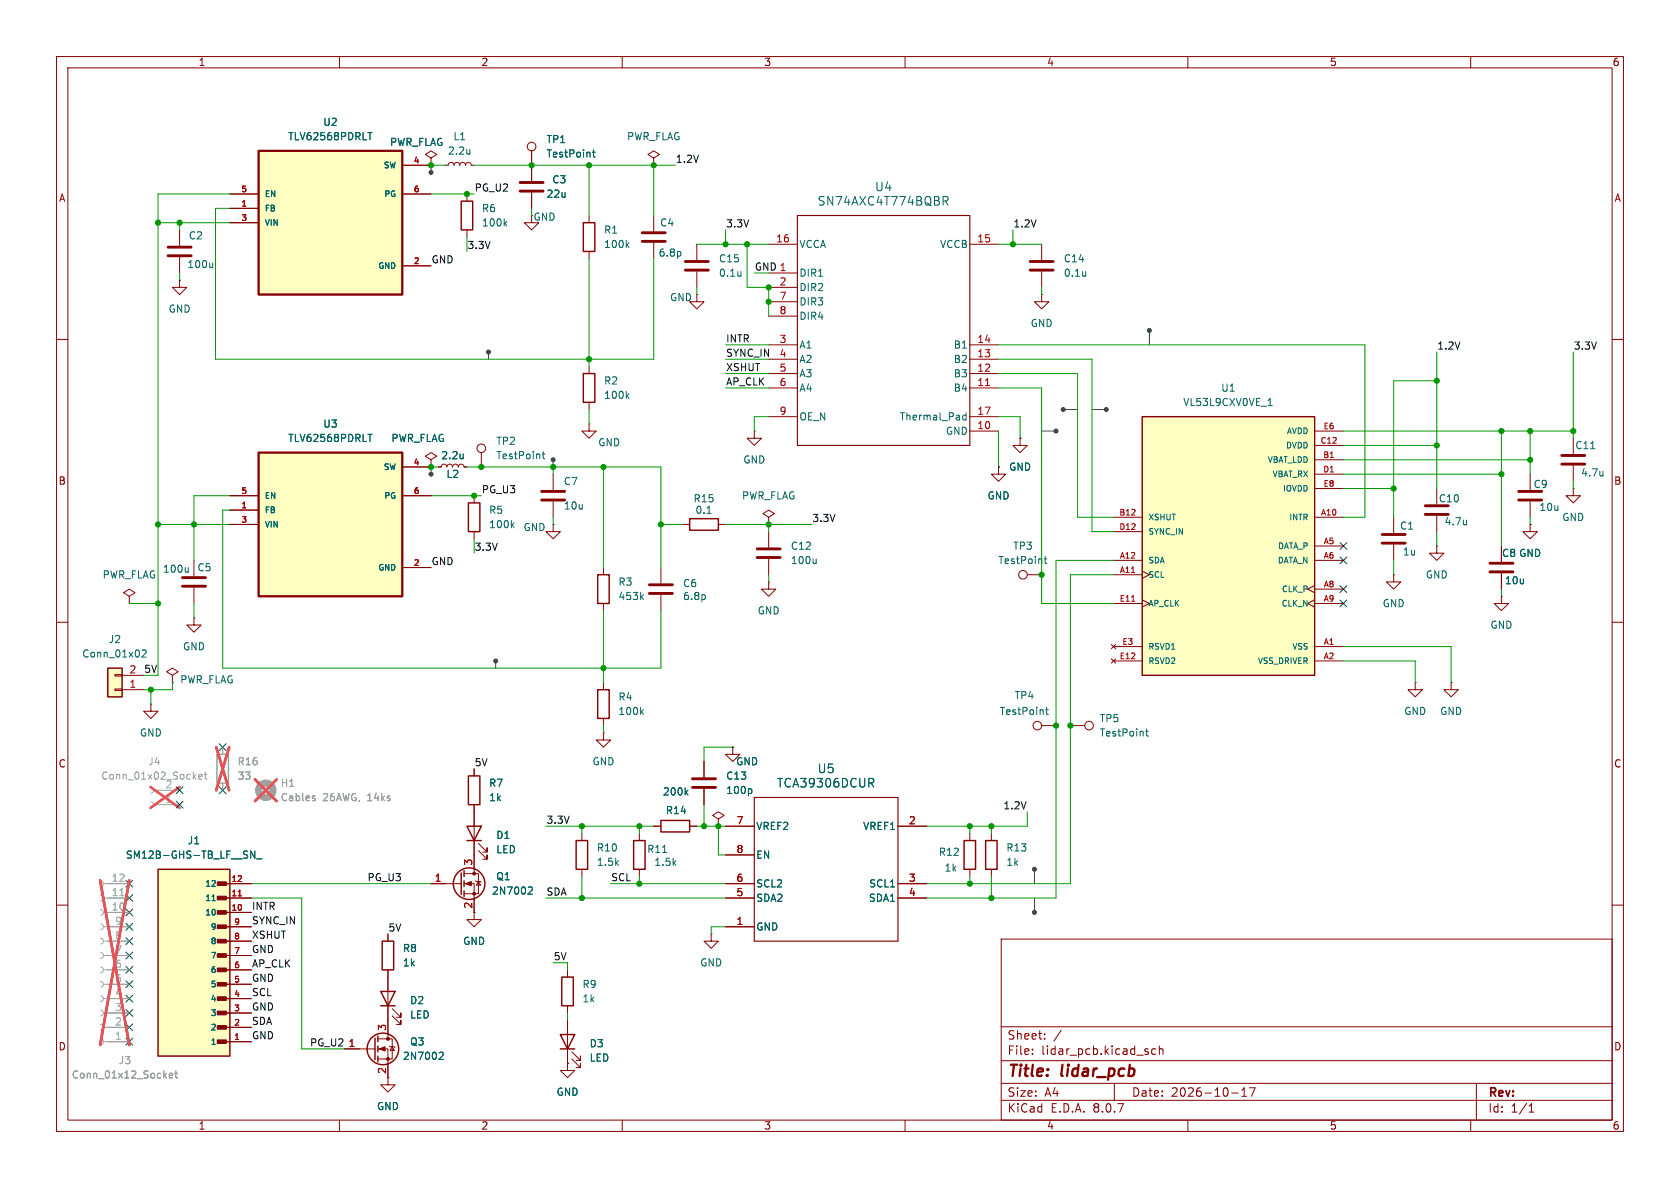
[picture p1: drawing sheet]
<svg xmlns="http://www.w3.org/2000/svg" width="297mm" height="210mm" viewBox="0 0 297 210" stroke-linecap="round" stroke-linejoin="round" font-family="sans-serif">
<g fill="none" stroke="#840000" stroke-width=".18">
<path d="M10 10h277v190h-277zM12 12h273v186h-273zM60 10v2M110 10v2M160 10v2M210 10v2M260 10v2M10 60h2M278.1 77.5v2.8M285 60h2M176.5 82.6v1.2h1.3l-1.3 1.3-1.2-1.3h1.2M176.5 82.6h.1"/>
<path d="M270.5 83.8v2.8M270.5 88.6v2.8M278.1 86.4v1.2h1.3l-1.3 1.3-1.2-1.3h1.2M278.1 86.4h.1M278.1 82.3v2.8M10 110h2M285 110h2M127 144.8l-1-.7 1-.6 1 .6-1 .7v1.3M127 146.1h.1M10 160h2M177 166h108v32h-108zM285 160h2"/>
<path d="M60 198v2M110 198v2M160 198v2M177 194.5h108M177 191.5h108M177 187.5h108M177 181.5h108M182.5 186.3v.1M182.5 185.5v.1M184.7 183.6v.1M184.7 182.8v.1M187.6 182.1l-1.3 2"/>
<path d="M197 191.5v3M203 186v.3M204.3 185.5l-.4-.1-.3 .3v.4l.1 .2h.6M205 185.5l.2-.1 .3 .1 .1 .9M205 184.9v1.5M210 198v2M217.7 193.2h1.2M219.5 193.8h.9M219.5 192.7l.5-.4v1.5M220.9 192.3h1l-.7 1.5M260 198v2M261 191.5v6.5"/>
<path d="M270.3 196.6h.9M270.3 195.5l.4-.4v1.5"/>
</g>
<path d="M268.5 88.4h4M268.5 86.9h4M276.1 82h4.1M276.1 80.5h4.1" fill="none" stroke="#840000" stroke-width=".51"/>
<path d="M281.2 79.3h.7M283.4 83.3v.8M283.4 84l-.1 .1" fill="none" stroke="#006464" stroke-width=".18"/>
<path d="M201.9 73.7h30.5v45.7h-30.5z" fill="#ffffc2"/>
<path d="M201.9 73.7h30.5v45.7h-30.5z" fill="none" stroke="#840000" stroke-width=".25"/>
<g fill="none" stroke="#840000" stroke-width=".18">
<path d="M94 26.7v2.5M232.4 78.7h5.1M232.4 76.2h5.1M97.8 92.7v1.3h1.3l-1.3 1.3-1.3-1.3h1.3M97.8 92.7h.1M196.8 91.4h5.1M196.8 99.1h5.1M196.8 94h5.1M232.4 91.4h5.1M232.4 99.1h5.1M232.4 96.5h5.1M232.4 81.3h5.1"/>
<path d="M232.4 83.8h5.1M232.4 86.4h5.1M22.9 105.4l1-.6-1-.7-1.1 .7 1.1 .6v1.3M22.9 106.7h.1M30.5 119.4l1-.7-1-.6-1 .6 1 .7v1.3M196.5 116.5l.7 .7M196.5 113.9l.7 .8M196.8 114.3h5.1M196.8 101.6h5.1M196.8 116.8h5.1M196.8 106.7h5.1M197.2 116.5l-.7 .7"/>
<path d="M197.2 113.9l-.7 .8M201.9 101l1.3 .6-1.3 .6M201.9 106l1.3 .7-1.3 .6M232.4 103.5l-1.3 .6 1.3 .7M232.4 106l-1.3 .7 1.3 .6M232.4 114.3h5.1M232.4 116.8h5.1M232.4 104.1h5.1M232.4 106.7h5.1M30.5 120.7h.1M250.2 120.7v1.2h1.3l-1.3 1.3-1.3-1.3h1.3M250.2 120.7h.1"/>
<path d="M256.5 120.7v1.2h1.3l-1.3 1.3-1.2-1.3h1.2M256.5 120.7h.1M125.7 165.1v1.3h1.3l-1.3 1.2-1.2-1.2h1.2M125.7 165.1h.1"/>
<circle cx="94" cy="25.9" r=".76"/>
</g>
<path d="M200 101.2h.6M200 106.3h.6" fill="none" stroke="#a90000" stroke-width=".18"/>
<path d="M104.7 26.9h.5M104.9 26.5v1.1l.3 .2M224.2 71.7h.7M224.3 70.7l.2-.3v1.3" fill="none" stroke="#006464" stroke-width=".18"/>
<path d="M19 118.1h2.6v5.1h-2.6z" fill="#ffffc2"/>
<g fill="none" stroke="#840000" stroke-width=".18">
<path d="M82.5 34.3v1.3M94 38.1v1.3h1.2l-1.2 1.2-1.3-1.2h1.3M94 29.2v2.8M94 34v2.8M104.1 38.1v1.3M115.6 27.9l1-.6-1-.6-1 .6 1 .6v1.3M115.6 29.2h.1M115.6 38.1v2.8M82.5 40.6v1.3M104.1 44.5v1.2M115.6 42.9v2.8M123.2 52.1v1.2h1.3l-1.3 1.3-1.3-1.3h1.3"/>
<path d="M123.2 52.1h.1M123.2 43.2v2.8M123.2 48v2.8M184.1 52.1v1.2h1.3l-1.3 1.3-1.2-1.3h1.2M184.1 52.1h.1M184.1 43.2v2.8M184.1 48v2.8M180.3 77.5v1.2h1.3l-1.3 1.3-1.2-1.3h1.2M180.3 77.5h.1M97.8 83.8v2.8M97.8 88.6v2.8M135.9 91.4l1-.6-1-.6-1 .6 1 .6v1.3"/>
<path d="M135.9 92.7h.1M135.9 94v2.8M135.9 98.8v2.8M246.4 91.4v2.8M246.4 96.3v2.8M254 96.5v1.3h1.3l-1.3 1.3-1.3-1.3h1.3M254 96.5h.1M254 86.4v2.8M254 91.2v2.8M265.4 96.5v2.8M270.5 92.7v1.3h1.3l-1.3 1.3-1.3-1.3h1.3M270.5 92.7h.1"/>
<path d="M20.3 119.3h1.3v.2h-1.3zM21.6 119.4h3.8M34.3 109.2v1.3h1.3l-1.3 1.3-1.3-1.3h1.3M34.3 109.2h.1M135.9 102.9v1.2h1.3l-1.3 1.3-1.3-1.3h1.3M135.9 102.9h.1M246.4 101.6v1.3h1.2l-1.2 1.2-1.3-1.2h1.3M246.4 101.6h.1M265.4 105.4v1.3h1.3l-1.3 1.3-1.2-1.3h1.2M265.4 105.4h.1M265.4 101.3v2.8M20.3 121.8h1.3v.2h-1.3z"/>
<path d="M21.6 121.9h3.8M189.2 128.3h2.6"/>
<circle cx="192.5" cy="128.3" r=".76"/>
</g>
<path d="M81.5 35.6h2.1v5h-2.1zM103.1 39.4h2.1v5.1h-2.1zM19 118.1h2.6v5.1h-2.6z" fill="none" stroke="#840000" stroke-width=".25"/>
<g fill="none" stroke="#006464" stroke-width=".18">
<path d="M89.3 39.5l.3 .4M89.6 39.1l-.5 .5M110.8 43.3l.4 .5M111.2 42.9l-.5 .5M120.3 44.6v.6M131 48v.8M131 48.7l-.1 .1M191.9 48v.8M191.9 48.7v.1M144.3 98.8v.8M144.3 99.5l-.2 .1M259.3 91.9v.9"/>
<path d="M259.3 92.7h-.1M25.1 115l.5-.1 .3 .3-.8 .9h.8M202.5 129.3h.5M202.7 128.8v1.1l.3 .2"/>
</g>
<g fill="none" stroke="#840000" stroke-width=".51">
<path d="M91.9 33.8h4.1M91.9 32.3h4.1M113.5 42.7h4.1M113.5 41.1h4.1M121.2 47.8h4M121.2 46.2h4M182.1 47.8h4.1M182.1 46.2h4.1M95.8 88.4h4M95.8 86.9h4M133.9 98.6h4M133.9 97h4"/>
<path d="M244.3 96h4.1M244.3 94.5h4.1M252 90.9h4M252 89.4h4M263.4 99.6h4.1M263.4 101.1h4.1"/>
</g>
<g fill="none" stroke="#a1a1a1" stroke-width=".18">
<path d="M17.8 155.7l.3 .2 .2 .3-.2 .4-.3 .1M17.8 158.2l.3 .2 .2 .4-.2 .3-.3 .2M18.3 156.2h4.6M18.3 158.8h4.6M17.8 160.8l.3 .1 .2 .4-.2 .3-.3 .2M17.8 163.3l.3 .2 .2 .3-.2 .4-.3 .1M17.8 165.9l.3 .1 .2 .4-.2 .3-.3 .2M17.8 168.4l.3 .2 .2 .3-.2 .4-.3 .1M17.8 170.9l.3 .2 .2 .4-.2 .3-.3 .2M17.8 173.5l.3 .1 .2 .4-.2 .3-.3 .2M17.8 176l.3 .2 .2 .3-.2 .4-.3 .1M17.8 178.6l.3 .1 .2 .4-.2 .3-.3 .2"/>
<path d="M18.3 161.3h4.6M18.3 163.8h4.6M18.3 166.4h4.6M18.3 168.9h4.6M18.3 171.5h4.6M18.3 174h4.6M18.3 176.5h4.6M18.3 179.1h4.6M17.8 181.1l.3 .2 .2 .3-.2 .4-.3 .1M17.8 183.6l.3 .2 .2 .4-.2 .3-.3 .2M18.3 181.6h4.6M18.3 184.2h4.6"/>
</g>
<path d="M21.2 158.3h.7" fill="none" stroke="#aaa" stroke-width=".18"/>
<path d="M29.9 190.1l.6-.1v-.2l-.4-.1-.2 .2 .1 .6h.5M30.9 189.7h.5M31.1 189.3v1.1l.3 .2" fill="none" stroke="#989898" stroke-width=".18"/>
<path d="M17.7 155.6l5.2 29.1M22.9 155.6l-5.2 29.1" fill="none" stroke="#e65255" stroke-width=".46"/>
<path d="M27.9 153.7h12.7v33h-12.7z" fill="#ffffc2"/>
<g fill="none" stroke="#840000" stroke-width=".25">
<path d="M82.8 137.2h2v5h-2zM27.9 153.7h12.7v33h-12.7zM81.5 154.3v3.8M82 153.9v1M82 155.7v1M82 157.5v1M170.4 148.6h2.1v5.1h-2.1zM174.2 148.6h2.1v5.1h-2.1zM67.3 175.3h2.5l-1.2 2.5zM67.3 177.8h2.5M67.6 166.4h2v5.1h-2zM99.3 172.7h2v5.1h-2z"/>
<path d="M66.3 183.5v3.8M66.8 183.1v1.1M66.8 184.9v1M66.8 186.7v1M99.1 182.9h2.5l-1.3 2.5zM99.1 185.4h2.5"/>
<circle cx="82.9" cy="156.2" r="2.79"/>
<circle cx="67.7" cy="185.4" r="2.79"/>
</g>
<g fill="#840000" stroke="#840000" stroke-width=".18">
<path d="M38.4 155.9h1.6v.6h-1.6z"/>
<path d="M38.4 158.4h1.6v.7h-1.6z"/>
<path d="M38.4 161h1.6v.6h-1.6z"/>
<path d="M38.4 163.5h1.6v.6h-1.6z"/>
<path d="M38.4 166.1h1.6v.6h-1.6z"/>
<path d="M38.4 168.6h1.6v.6h-1.6z"/>
<path d="M38.4 171.1h1.6v.7h-1.6z"/>
<path d="M38.4 173.7h1.6v.6h-1.6z"/>
<path d="M38.4 176.2h1.6v.6h-1.6z"/>
<path d="M38.4 178.8h1.6v.6h-1.6z"/>
<path d="M38.4 181.3h1.6v.6h-1.6z"/>
<path d="M38.4 183.8h1.6v.7h-1.6z"/>
<path d="M67.1 185.4l1-.4v.8z"/>
<path d="M82.3 156.2l1-.4v.8z"/>
<circle cx="68.6" cy="187.2" r=".25"/>
<circle cx="68.6" cy="183.6" r=".25"/>
<circle cx="83.8" cy="158" r=".25"/>
<circle cx="83.8" cy="154.4" r=".25"/>
</g>
<g fill="none" stroke="#840000" stroke-width=".18">
<path d="M31.7 49.5v1.3h1.3l-1.3 1.3-1.2-1.3h1.2M31.7 49.5h.1M31.7 40.6v2.8M31.7 45.5v2.8M135.9 48.3h5.1M135.9 43.2h5.1M135.9 50.8h5.1M135.9 53.3h5.1M135.9 55.9h5.1M171.4 43.2h5.1M135.9 68.6h5.1M135.9 66h5.1"/>
<path d="M135.9 63.5h5.1M135.9 61h5.1M135.9 73.7h5.1M171.4 76.2h5.1M171.4 68.6h5.1M171.4 66h5.1M171.4 63.5h5.1M171.4 61h5.1M171.4 73.7h5.1M34.3 99.1v2.8M85.1 80v2.6M34.3 103.9v2.8"/>
<path d="M181.6 101.6h2.5M26.7 124.5v1.2h1.2l-1.2 1.3-1.3-1.3h1.3M26.7 124.5h.1M83.8 135.9v1.3M184.1 128.3h2.6M39.4 158.8h5M39.4 156.2h5M76.2 156.2h5.3M82 156.2h1.8v6.4h1.3l-1.3 1.2-1.3-1.2h1.3M82 154.4h2.6v3.6h-2.6M83.8 142.2v1.3M83.8 151.1v3.3"/>
<path d="M84.1 155.7l.1 .1h.8l.1 .2M84.6 155.8l.4 .7h-.8zM128.3 158.8h5M128.3 156.2h5M128.3 146.1h5M128.3 151.1h5M158.7 158.8h5.1M158.7 156.2h5.1M158.7 146.1h5.1M171.4 147.3v1.3M171.4 153.7v1.2M175.3 147.3v1.3"/>
<path d="M175.3 153.7v1.2M39.4 161.3h5M39.4 179.1h5M39.4 176.5h5M39.4 174h5M39.4 171.5h5M39.4 168.9h5M39.4 166.4h5M39.4 163.8h5M68.6 165.1v1.3M68.6 171.5v12.1M69.3 179.6l1.6 1.5v-.8v.8h-.8"/>
<path d="M69.3 178.3l1.6 1.5v-.7v.7h-.8M100.3 171.5v1.2M100.3 177.8v1.3M128.3 163.8h5M39.4 184.2h5M39.4 181.6h5M61 185.4h5.3M66.8 185.4h1.8v6.4h1.2l-1.2 1.2-1.3-1.2h1.3M66.8 183.6h2.5v3.6h-2.5M68.8 184.9l.2 .1h.7l.1 .2M69.3 185l.4 .7h-.7zM100.3 188v1.2h1.3l-1.3 1.3-1.2-1.3h1.2"/>
<path d="M100.3 188h.1M100.3 180.3v7.7M101.1 187.2l1.5 1.5v-.7v.7h-.7M101.1 185.9l1.5 1.6v-.8v.8h-.7"/>
<circle cx="85.1" cy="79.2" r=".76"/>
<circle cx="180.8" cy="101.6" r=".76"/>
<circle cx="183.4" cy="128.3" r=".76"/>
</g>
<g fill="none" stroke="#006464" stroke-width=".18">
<path d="M166.7 34.7h.6l.3 .3-.1 .5h-.8M167.1 35.5l.5 .8M37.6 46.5v.8M37.6 47.2l-.2 .1M96 79.8v1.1l.3 .2M170.8 73v1.2M170.8 73.5l-.4-.1-.2 .2 .1 .6h.5M95.8 80.3h.5M184.6 98.8h.5M184.8 98.4v1.1l.3 .1M33.3 100.3v.9M33.3 101l-.2 .2"/>
<path d="M154 138.4l.5 .7M154.2 137.6l.3 .3-.1 .4-.2 .1M184.9 125.5h.4M185 125v1.1l.3 .2M37.5 159.2h.6M45.1 150.4v1.3l-.8-1.3v1.3M45.4 151.8h.9M93.6 156.8l.4 .1 .1 .3-.8 .9h.8M77.8 186l.4 .1 .2 .3-.8 .9h.8"/>
</g>
<path d="M174.2 68.2h.8M42.1 158.4h.6" fill="none" stroke="#a90000" stroke-width=".18"/>
<path d="M38.4 133.4h2v5h-2z" fill="none" stroke="#a1a1a1" stroke-width=".25"/>
<path d="M26.7 139.2l.3 .1 .2 .4-.2 .4-.3 .1M27.2 139.7h4.5M39.4 132.1v1.3M39.4 138.4v1.3M26.7 141.7l.3 .2 .2 .3-.2 .4-.3 .1M27.2 142.2h4.5" fill="none" stroke="#a1a1a1" stroke-width=".18"/>
<path d="M26.6 139.1l5.2 3.7M31.8 139.1l-5.2 3.7M38.2 132.1l2.3 7.6M40.5 132.1l-2.3 7.6M45.1 137.8l3.8 3.8M48.9 137.8l-3.8 3.8" fill="none" stroke="#e65255" stroke-width=".46"/>
<circle cx="47" cy="139.7" r="1.27" fill="none" stroke="#a1a1a1" stroke-width="1.3"/>
<path d="M35.1 137.3l.6-.1v-.2l-.4-.1-.2 .2 .1 .6h.5M36.1 136.9h.5M36.3 136.5v1.1l.3 .1M55.6 141.1l.1 .2-.1 .2M55.6 140.7l.1 .1" fill="none" stroke="#989898" stroke-width=".18"/>
<path d="M141 38.1h30.4v40.6h-30.4zM133.3 141h25.4v25.4h-25.4z" fill="none" stroke="#840000" stroke-width=".2"/>
<path d="M29.7 45.2h4.1M29.7 43.7h4.1M32.3 103.6h4M32.3 102.1h4" fill="none" stroke="#840000" stroke-width=".51"/>
<path d="M45.7 80h25.4v25.4h-25.4z" fill="#ffffc2"/>
<path d="M45.7 80h25.4v25.4h-25.4z" fill="none" stroke="#840000" stroke-width=".41"/>
<path d="M40.6 90.2h5.1M40.6 92.7h5.1M40.6 87.6h5.1M71.1 82.6h5.1M71.1 87.6h5.1M76.2 81.3l1-.7-1-.6-1 .6 1 .7v1.3M76.2 82.6h.1M71.1 100.3h5.1M83.8 143.5v7.6M84.6 150.4l1.5 1.5v-.8v.8h-.8M84.6 149.1l1.5 1.5v-.7v.7h-.8" fill="none" stroke="#840000" stroke-width=".18"/>
<path d="M65 76.8h.8M65.4 76.8v1.2" fill="none" stroke="#006464" stroke-width=".18"/>
<path d="M82.5 146.1h2.6l-1.3 2.5zM82.5 148.6h2.6" fill="none" stroke="#840000" stroke-width=".25"/>
<path d="M45.7 26.7h25.4v25.4h-25.4z" fill="#ffffc2"/>
<path d="M45.7 26.7h25.4v25.4h-25.4z" fill="none" stroke="#840000" stroke-width=".41"/>
<g fill="none" stroke="#840000" stroke-width=".18">
<path d="M40.6 36.8h5.1M40.6 39.4h5.1M40.6 34.3h5.1M71.1 29.2h5.1M71.1 34.3h5.1M76.2 27.9l1-.6-1-.6-1 .6 1 .6v1.3M76.2 29.2h.1M78.7 29.2h.5l.2-.3 .4-.2 .3 .2 .2 .3 .1-.3 .4-.2 .3 .2 .2 .3 .1-.3 .4-.2 .3 .2 .2 .3 .1-.3 .4-.2 .4 .2 .1 .3h.5M94 26.7v5.3M94 34v2.8M71.1 47h5.1M104.1 74.9v1.3h1.3l-1.3 1.3-1.2-1.3h1.2"/>
<path d="M104.1 74.9h.1M104.1 64.8v1.2M104.1 71.1v1.3M133.3 76.2v1.3h1.3l-1.3 1.2-1.2-1.2h1.2M133.3 76.2h.1M180.3 77.5h.1M40.6 92.7h5.1M40.6 90.2h5.1M40.6 87.6h5.1M71.1 82.6h5.1M71.1 87.6h5.1M76.2 82.6h.1"/>
<path d="M77.5 82.6h.5l.1-.4 .4-.2 .3 .2 .2 .4 .1-.4 .4-.2 .4 .2 .1 .4 .2-.4 .3-.2 .4 .2 .1 .4 .2-.4 .3-.2 .4 .2 .1 .4h.5M83.8 87.6v1.3M83.8 94v1.3M120.6 92.7h1.3M127 92.7h1.3M176.5 82.6h.1M265.4 96.5v2.8M270.5 92.7h.1M71.1 100.3h5.1M106.7 100.3v1.3M106.7 106.7v1.3M116.8 100.3v2.8"/>
<path d="M116.8 105.2v2.8M265.4 101.3v2.8M83.8 135.9v1.3M106.7 129.5v1.3h1.2l-1.2 1.3-1.3-1.3h1.3M106.7 129.5h.1M106.7 120.7v1.2M106.7 127v1.3M124.5 134.6v2.8M124.5 139.4v2.8M129.5 132.1v1.3h1.3l-1.3 1.2-1.2-1.2h1.2M129.5 132.1h.1M39.4 156.2h5"/>
<path d="M39.4 158.8h5M76.2 156.2h2.5M83.8 142.2v3.9M83.8 148.6v5.1M83.8 158.8v2.5M102.9 147.3v1.3M102.9 153.7v1.2M113 147.3v1.3M113 153.7v1.2M115.6 146.1h1.2M121.9 146.1h1.3M128.3 146.1h5"/>
<path d="M128.3 156.2h5M128.3 158.8h5M128.3 151.1h5M158.7 146.1h5.1M158.7 156.2h5.1M158.7 158.8h5.1M39.4 163.8h5M39.4 161.3h5M39.4 179.1h5M39.4 176.5h5M39.4 174h5M39.4 171.5h5"/>
<path d="M39.4 168.9h5M39.4 166.4h5M68.6 165.1v1.3M68.6 171.5v3.8M68.6 177.8v5.1M128.3 163.8h5M39.4 184.2h5M39.4 181.6h5M61 185.4h2.5M68.6 188v2.5M100.3 188h.1M100.3 180.3v2.6"/>
<path d="M100.3 185.4v2.6"/>
</g>
<g fill="none" stroke="#006464" stroke-width=".18">
<path d="M65 23.4h.8M65.4 23.4v1.3M83.1 26.4v.8M83.1 27.1l-.1 .1M104.7 26.9h.5M104.9 26.5v1.1l.3 .2M65 76.8h.8M65.4 76.8v1.2M110.8 69.9l.4 .5M111.2 69.6l-.5 .5M81.9 80.3v.8M81.9 81h-.1"/>
<path d="M90.5 92.8l.4 .5M90.9 92.4l-.5 .5M125 90.7h.7M113.4 105.5l.3 .5M113.7 105.1l-.4 .5M124.6 105.3v.6M113.4 125.8l.3 .5M113.7 125.5l-.4 .4M121.6 139.7l-.5 .5M132.7 139.4l.2 .3v.3l-.2 .3M154 138.4l.5 .7M154.2 137.6l.3 .3-.1 .4-.2 .1"/>
<path d="M37.5 159.2h.6M45.1 150.4v1.3l-.8-1.3v1.3M45.4 151.8h.9M93.6 156.8l.4 .1 .1 .3-.8 .9h.8M117.1 150.7h.8M121.3 140l.3 .5M77.8 186l.4 .1 .2 .3-.8 .9h.8"/>
</g>
<path d="M103.1 66h2.1v5.1h-2.1zM82.8 88.9h2v5.1h-2zM121.9 91.7h5.1v2h-5.1zM105.7 101.6h2v5.1h-2zM105.7 121.9h2v5.1h-2zM101.9 148.6h2v5.1h-2zM112 148.6h2v5.1h-2zM116.8 145h5.1v2.1h-5.1z" fill="none" stroke="#840000" stroke-width=".25"/>
<path d="M114.8 104.9h4.1M114.8 103.4h4.1M122.4 139.2h4.1M122.4 137.7h4.1" fill="none" stroke="#840000" stroke-width=".51"/>
<path d="M76.2 29.2v.9M203.2 58.8v2.2M86.4 62.6v.9M184.1 76.2h2.2M188.3 72.4h2.2M193 72.4h2.2M76.2 82.6v.9M97.8 81.6v1M87.6 117.2v.9M182.9 154v2.2M182.9 158.8v2.1" fill="none" stroke="#484848" stroke-width=".18"/>
<g fill="#484848" stroke="#484848" stroke-width=".18">
<circle cx="182.9" cy="153.7" r=".36"/>
<circle cx="195.6" cy="72.4" r=".36"/>
<circle cx="188" cy="72.4" r=".36"/>
<circle cx="86.4" cy="62.2" r=".36"/>
<circle cx="203.2" cy="58.4" r=".36"/>
<circle cx="76.2" cy="83.8" r=".36"/>
<circle cx="76.2" cy="30.5" r=".36"/>
<circle cx="182.9" cy="161.3" r=".36"/>
<circle cx="186.7" cy="76.2" r=".36"/>
<circle cx="87.6" cy="116.8" r=".36"/>
<circle cx="97.8" cy="81.3" r=".36"/>
</g>
<g fill="none" stroke="#009600" stroke-width=".18">
<path d="M27.9 39.4h12.7M31.7 39.4v1.2M40.6 34.3h-12.7v85.1M40.6 36.8h-2.5v26.7h77.5v-17.8M76.2 34.3h7.6M76.2 29.2h2.5M83.8 29.2h35.6M94 36.8v1.3M104.1 29.2v8.9M115.6 29.2v8.9M31.7 48.3v1.2M82.5 41.9v2.6"/>
<path d="M104.1 45.7v19.1M123.2 43.2h12.7M123.2 50.8v1.3M128.3 40.6v2.6M132.1 43.2v7.6h3.8v5.1M176.5 43.2h7.6M179.1 40.6v2.6M184.1 50.8v1.3M104.1 72.4v2.5M128.3 61h7.6M128.3 63.5h7.6M128.3 66h7.6"/>
<path d="M128.3 68.6h7.6M135.9 73.7h-2.6v2.5M176.5 68.6h7.6v38.1h12.7M176.5 66h14v25.4h6.3M176.5 61h64.8v30.4h-3.8M176.5 63.5h16.5v30.5h3.8M176.5 73.7h3.8v3.8M176.5 76.2v6.4M237.5 76.2h40.6M237.5 78.7h16.5M254 62.2v24.2M254 67.3h-7.6v24.1"/>
<path d="M265.4 76.2v20.3M270.5 76.2v7.6M278.1 62.2v15.3M27.9 92.7h12.7M40.6 87.6h-6.3v11.5M40.6 90.2h-1.2v27.9h77.4v-10.1M76.2 87.6h8.9M76.2 82.6h1.3M82.5 82.6h34.3v17.7M83.8 95.3v2.5M97.8 82.6v1.2M97.8 91.4v1.3"/>
<path d="M106.7 82.6v17.7M116.8 92.7h3.8M128.3 92.7h15.2M135.9 92.7v1.3M196.8 99.1h-10.1v59.7h-22.9M237.5 81.3h33M237.5 86.4h8.9M237.5 83.8h27.9M246.4 99.1v2.5M254 94v2.5M270.5 91.4v1.3M278.1 85.1v1.3"/>
<path d="M22.9 106.7h5M34.3 106.7v2.5M106.7 108v12.7M135.9 101.6v1.3M196.8 101.6h-7.6v54.6h-25.4M237.5 114.3h19v6.4M237.5 116.8h12.7v3.9M265.4 104.1v1.3M26.7 121.9v2.6M30.5 120.7v1.2h-5.1M106.7 128.3v1.2M129.5 132.1h-5v2.5"/>
<path d="M44.4 156.2h31.8M44.4 158.8h8.9v26.6h7.7M96.5 146.1h19.1M96.5 158.8h31.8M102.9 146.1v1.2M102.9 154.9v3.9M107.9 156.2h20.4M113 146.1v1.2M113 154.9v1.3M123.2 146.1h5.1M124.5 142.2v3.9M127 146.1v5h1.3"/>
<path d="M171.4 146.1v1.2M171.4 154.9v1.3M175.3 146.1v1.2M175.3 154.9v3.9M181.6 143.5v2.6h-17.8M100.3 170.2v1.3M100.3 179.1v1.2M128.3 163.8h-2.6v1.3"/>
</g>
<g fill="none" stroke="#000084" stroke-width=".18">
<path d="M236.9 98.5l1.2 1.2M236.9 95.9l1.2 1.2M238.1 98.5l-1.2 1.2M238.1 95.9l-1.2 1.2M236.9 106.1l1.2 1.2M236.9 103.5l1.2 1.2M238.1 106.1l-1.2 1.2M238.1 103.5l-1.2 1.2M31.1 139.1l1.3 1.2M32.4 139.1l-1.3 1.2M38.8 139.1l1.2 1.2M38.8 131.5l1.2 1.2"/>
<path d="M40 139.1l-1.2 1.2M40 131.5l-1.2 1.2M46.4 139.1l1.2 1.2M47.6 139.1l-1.2 1.2M22.3 155.6l1.2 1.2M22.3 158.1l1.2 1.3M23.5 155.6l-1.2 1.2M23.5 158.1l-1.2 1.3M31.1 141.6l1.3 1.2M32.4 141.6l-1.3 1.2M22.3 163.2l1.2 1.2M22.3 168.3l1.2 1.2"/>
<path d="M22.3 175.9l1.2 1.2M22.3 170.8l1.2 1.3M22.3 173.4l1.2 1.2M22.3 178.5l1.2 1.2M22.3 160.7l1.2 1.2M22.3 165.8l1.2 1.2M23.5 163.2l-1.2 1.2M23.5 168.3l-1.2 1.2M23.5 175.9l-1.2 1.2M23.5 170.8l-1.2 1.3M23.5 173.4l-1.2 1.2M23.5 178.5l-1.2 1.2"/>
<path d="M23.5 160.7l-1.2 1.2M23.5 165.8l-1.2 1.2M22.3 183.5l1.2 1.3M22.3 181l1.2 1.2M23.5 183.5l-1.2 1.3M23.5 181l-1.2 1.2"/>
</g>
<g fill="none" stroke="#a1a1a1" stroke-width=".18">
<path d="M39.4 132.1v1.3M39.4 138.4v1.3M19 158.8h3.9M19 156.2h3.9M19 161.3h3.9M19 179.1h3.9M19 176.5h3.9M19 174h3.9M19 171.5h3.9M19 168.9h3.9M19 166.4h3.9M19 163.8h3.9"/>
<path d="M19 184.2h3.9M19 181.6h3.9"/>
</g>
<path d="M38.2 132.1l2.3 7.6M40.5 132.1l-2.3 7.6M45.1 137.8l3.8 3.8M48.9 137.8l-3.8 3.8M17.7 155.6l5.2 29.1M22.9 155.6l-5.2 29.1" fill="none" stroke="#e65255" stroke-width=".46"/>
<path d="M55.6 141.1l.1 .2-.1 .2M55.6 140.7l.1 .1M29.9 190.1l.6-.1v-.2l-.4-.1-.2 .2 .1 .6h.5M30.9 189.7h.5M31.1 189.3v1.1l.3 .2" fill="none" stroke="#989898" stroke-width=".18"/>
<path d="M21.2 158.3h.7" fill="none" stroke="#aaa" stroke-width=".18"/>
<path d="M42.1 158.4h.6" fill="none" stroke="#a90000" stroke-width=".18"/>
<g fill="#009600" stroke="#009600" stroke-width=".18">
<circle cx="270.5" cy="81.3" r=".46"/>
<circle cx="265.4" cy="83.8" r=".46"/>
<circle cx="254" cy="78.7" r=".46"/>
<circle cx="278.1" cy="76.2" r=".46"/>
<circle cx="270.5" cy="76.2" r=".46"/>
<circle cx="132.1" cy="43.2" r=".46"/>
<circle cx="135.9" cy="53.3" r=".46"/>
<circle cx="135.9" cy="50.8" r=".46"/>
<circle cx="97.8" cy="82.6" r=".46"/>
<circle cx="104.1" cy="63.5" r=".46"/>
<circle cx="179.1" cy="43.2" r=".46"/>
<circle cx="186.7" cy="128.3" r=".46"/>
<circle cx="189.2" cy="128.3" r=".46"/>
<circle cx="184.1" cy="101.6" r=".46"/>
<circle cx="175.3" cy="158.8" r=".46"/>
<circle cx="246.4" cy="86.4" r=".46"/>
<circle cx="265.4" cy="76.2" r=".46"/>
<circle cx="254" cy="67.3" r=".46"/>
<circle cx="102.9" cy="158.8" r=".46"/>
<circle cx="124.5" cy="146.1" r=".46"/>
<circle cx="113" cy="156.2" r=".46"/>
<circle cx="171.4" cy="156.2" r=".46"/>
<circle cx="171.4" cy="146.1" r=".46"/>
<circle cx="175.3" cy="146.1" r=".46"/>
<circle cx="27.9" cy="106.7" r=".46"/>
<circle cx="26.7" cy="121.9" r=".46"/>
<circle cx="27.9" cy="92.7" r=".46"/>
<circle cx="34.3" cy="92.7" r=".46"/>
<circle cx="83.8" cy="87.6" r=".46"/>
<circle cx="27.9" cy="39.4" r=".46"/>
<circle cx="31.7" cy="39.4" r=".46"/>
<circle cx="76.2" cy="82.6" r=".46"/>
<circle cx="85.1" cy="82.6" r=".46"/>
<circle cx="113" cy="146.1" r=".46"/>
<circle cx="102.9" cy="146.1" r=".46"/>
<circle cx="106.7" cy="82.6" r=".46"/>
<circle cx="135.9" cy="92.7" r=".46"/>
<circle cx="106.7" cy="118.1" r=".46"/>
<circle cx="116.8" cy="92.7" r=".46"/>
<circle cx="127" cy="146.1" r=".46"/>
<circle cx="82.5" cy="34.3" r=".46"/>
<circle cx="94" cy="29.2" r=".46"/>
<circle cx="76.2" cy="29.2" r=".46"/>
<circle cx="104.1" cy="29.2" r=".46"/>
<circle cx="115.6" cy="29.2" r=".46"/>
<circle cx="128.3" cy="43.2" r=".46"/>
</g>
<g font-size="2.8" fill="#840000">
<text x="178" y="190.9">Title:</text>
<text x="187.7" y="190.9">lidar_pcb</text>
</g>
<g font-size="2.1" fill="#006464">
<text x="154.6" y="34">U4</text>
<text x="144.4" y="36.6">SN74AXC4T774BQBR</text>
<text x="144.4" y="136.9">U5</text>
<text x="137.3" y="139.4">TCA39306DCUR</text>
</g>
<g font-size="2.1" fill="#840000">
<text x="178" y="184">Sheet:</text>
<text x="178" y="186.7">File:</text>
<text x="184.1" y="186.7">lidar_pcb.kicad_sch</text>
<text x="178" y="196.9">KiCad</text>
<text x="178" y="194.1">Size:</text>
<text x="184.7" y="194.1">A4</text>
<text x="185.7" y="196.9">E.D.A.</text>
<text x="193.3" y="196.9">8.0.7</text>
<text x="200" y="194.1">Date:</text>
<text x="207" y="194.1">2026-10-17</text>
<text x="263" y="194.3">Rev:</text>
<text x="263" y="196.9">Id:</text>
<text x="267.1" y="196.9">1/1</text>
</g>
<g font-size="1.8" fill="#840000">
<text x="35" y="11.9">1</text>
<text x="85" y="11.9">2</text>
<text x="135" y="11.9">3</text>
<text x="185" y="11.9">4</text>
<text x="235" y="11.9">5</text>
<text x="285" y="11.9">6</text>
<text x="10.3" y="35.9">A</text>
<text x="285.3" y="35.9">A</text>
<text x="10.3" y="85.9">B</text>
<text x="285.3" y="85.9">B</text>
<text x="10.3" y="135.9">C</text>
<text x="285.3" y="135.9">C</text>
<text x="10.3" y="185.9">D</text>
<text x="285.3" y="185.9">D</text>
<text x="68.3" y="189.9" transform="rotate(-90 68.3 189.9)">2</text>
<text x="35" y="199.9">1</text>
<text x="85" y="199.9">2</text>
<text x="135" y="199.9">3</text>
<text x="185" y="199.9">4</text>
<text x="235" y="199.9">5</text>
<text x="285" y="199.9">6</text>
</g>
<g font-size="1.8" fill="#006464">
<text x="57" y="22.5">U2</text>
<text x="50.8" y="25">TLV62568PDRLT</text>
<text x="68.8" y="26">PWR_FLAG</text>
<text x="79.1" y="27.5">2.2u</text>
<text x="80.1" y="25">L1</text>
<text x="96.5" y="25.5">TP1</text>
<text x="96.5" y="28">TestPoint</text>
<text x="110.8" y="25">PWR_FLAG</text>
<text x="96.5" y="35.2">22u</text>
<text x="97.5" y="32.6">C3</text>
<text x="85.1" y="37.7">R6</text>
<text x="85.1" y="40.2">100k</text>
<text x="94.2" y="39.2">GND</text>
<text x="106.7" y="41.5">R1</text>
<text x="116.6" y="40.2">C4</text>
<text x="33" y="47.6">100u</text>
<text x="33.3" y="42.5">C2</text>
<text x="106.7" y="44">100k</text>
<text x="116.3" y="45.6">6.8p</text>
<text x="127" y="46.6">C15</text>
<text x="141.2" y="44">VCCA</text>
<text x="166.1" y="44">VCCB</text>
<text x="188" y="46.6">C14</text>
<text x="118.4" y="53.4">GND</text>
<text x="127" y="49.1">0.1u</text>
<text x="141.2" y="49.1">DIR1</text>
<text x="141.2" y="51.7">DIR2</text>
<text x="188" y="49.1">0.1u</text>
<text x="29.7" y="55.5">GND</text>
<text x="141.2" y="54.2">DIR3</text>
<text x="141.2" y="56.7">DIR4</text>
<text x="182.1" y="58">GND</text>
<text x="141.2" y="61.8">A1</text>
<text x="141.2" y="64.4">A2</text>
<text x="168.5" y="64.4">B2</text>
<text x="168.5" y="61.8">B1</text>
<text x="106.7" y="68.2">R2</text>
<text x="106.7" y="70.7">100k</text>
<text x="141.2" y="66.9">A3</text>
<text x="141.2" y="69.4">A4</text>
<text x="168.5" y="69.4">B4</text>
<text x="168.5" y="66.9">B3</text>
<text x="209.1" y="72">VL53L9CXV0VE_1</text>
<text x="215.8" y="69.4">U1</text>
<text x="57" y="75.8">U3</text>
<text x="141.2" y="74.5">OE_N</text>
<text x="159" y="74.5">Thermal_Pad</text>
<text x="167.1" y="77.1">GND</text>
<text x="50.8" y="78.3">TLV62568PDRLT</text>
<text x="69.1" y="78.3">PWR_FLAG</text>
<text x="77.9" y="81.4">2.2u</text>
<text x="87.6" y="78.8">TP2</text>
<text x="87.6" y="81.4">TestPoint</text>
<text x="105.7" y="79.1">GND</text>
<text x="131.3" y="82.1">GND</text>
<text x="178.3" y="83.4">GND</text>
<text x="278.4" y="79.6">C11</text>
<text x="78.8" y="84.7">L2</text>
<text x="99.6" y="86">C7</text>
<text x="122.5" y="89">R15</text>
<text x="131.1" y="88.5">PWR_FLAG</text>
<text x="174.5" y="88.5">GND</text>
<text x="254.3" y="89">C10</text>
<text x="271" y="86.5">C9</text>
<text x="279.4" y="84.4">4.7u</text>
<text x="86.4" y="91">R5</text>
<text x="86.4" y="93.6">100k</text>
<text x="92.5" y="94.1">GND</text>
<text x="99.6" y="90.3">10u</text>
<text x="122.8" y="91">0.1</text>
<text x="247.4" y="93.8">C1</text>
<text x="255.3" y="93.1">4.7u</text>
<text x="272" y="90.5">10u</text>
<text x="276.1" y="92.3">GND</text>
<text x="28.7" y="101.4">100u</text>
<text x="34.8" y="101.2">C5</text>
<text x="139.7" y="99.9">100u</text>
<text x="139.7" y="97.4">C12</text>
<text x="176.4" y="99.9">TestPoint</text>
<text x="179" y="97.4">TP3</text>
<text x="247.9" y="98.4">1u</text>
<text x="265.4" y="98.7">C8 GND</text>
<text x="18" y="102.5">PWR_FLAG</text>
<text x="109.2" y="103.7">R3</text>
<text x="109.2" y="106.3">453k</text>
<text x="120.7" y="104">C6</text>
<text x="120.7" y="106.3">6.8p</text>
<text x="244.3" y="107.5">GND</text>
<text x="252" y="102.5">GND</text>
<text x="265.9" y="103.5">10u</text>
<text x="19.1" y="113.9">J2</text>
<text x="133.9" y="108.8">GND</text>
<text x="263.4" y="111.4">GND</text>
<text x="14.4" y="116.4">Conn_01x02</text>
<text x="32.3" y="115.2">GND</text>
<text x="31.8" y="121">PWR_FLAG</text>
<text x="109.2" y="124.1">R4</text>
<text x="179.3" y="123.8">TP4</text>
<text x="24.6" y="130.4">GND</text>
<text x="109.2" y="126.6">100k</text>
<text x="176.6" y="126.6">TestPoint</text>
<text x="194.3" y="127.9">TP5</text>
<text x="194.3" y="130.4">TestPoint</text>
<text x="248.2" y="126.6">GND</text>
<text x="254.5" y="126.6">GND</text>
<text x="104.6" y="135.5">GND</text>
<text x="130" y="135.5">GND</text>
<text x="86.4" y="139.3">R7</text>
<text x="86.4" y="141.8">1k</text>
<text x="117.1" y="140.8">200k</text>
<text x="128.3" y="140.6">100p</text>
<text x="128.3" y="138">C13</text>
<text x="33.1" y="149.5">J1</text>
<text x="87.6" y="148.5">D1</text>
<text x="117.6" y="144.1">R14</text>
<text x="133.6" y="146.9">VREF2</text>
<text x="152.5" y="146.9">VREF1</text>
<text x="22.2" y="152">SM12B-GHS-TB_LF__SN_</text>
<text x="87.6" y="151">LED</text>
<text x="87.6" y="155.8">Q1</text>
<text x="105.4" y="153.3">1.5k</text>
<text x="105.4" y="150.7">R10</text>
<text x="114.3" y="151">R11</text>
<text x="115.6" y="153.3">1.5k</text>
<text x="133.6" y="152">EN</text>
<text x="165.9" y="151.5">R12</text>
<text x="166.9" y="154.3">1k</text>
<text x="177.8" y="150.7">R13</text>
<text x="177.8" y="153.3">1k</text>
<text x="86.9" y="158.3">2N7002</text>
<text x="133.6" y="159.6">SDA2</text>
<text x="133.6" y="157.1">SCL2</text>
<text x="153.5" y="159.6">SDA1</text>
<text x="153.6" y="157.1">SCL1</text>
<text x="81.8" y="167.2">GND</text>
<text x="133.6" y="164.7">GND</text>
<text x="71.1" y="168.5">R8</text>
<text x="71.1" y="171">1k</text>
<text x="123.7" y="171">GND</text>
<text x="72.4" y="177.7">D2</text>
<text x="102.9" y="174.9">R9</text>
<text x="102.9" y="177.4">1k</text>
<text x="72.4" y="180.3">LED</text>
<text x="72.4" y="185">Q3</text>
<text x="104.1" y="185.3">D3</text>
<text x="71.1" y="187.6">2N7002</text>
<text x="104.1" y="187.9">LED</text>
<text x="66.5" y="196.4">GND</text>
<text x="98.3" y="193.9">GND</text>
</g>
<g font-size="1.8" fill="#0f0f0f">
<text x="119.4" y="28.9">1.2V</text>
<text x="83.8" y="33.9">PG_U2</text>
<text x="128.3" y="40.3">3.3V</text>
<text x="179.1" y="40.3">1.2V</text>
<text x="76.2" y="46.6">GND</text>
<text x="82.5" y="44.1">3.3V</text>
<text x="128.3" y="60.6">INTR</text>
<text x="128.3" y="63.2">SYNC_IN</text>
<text x="128.3" y="65.7">XSHUT</text>
<text x="254" y="61.9">1.2V</text>
<text x="278.1" y="61.9">3.3V</text>
<text x="128.3" y="68.2">AP_CLK</text>
<text x="85.1" y="87.3">PG_U3</text>
<text x="143.5" y="92.4">3.3V</text>
<text x="76.2" y="100">GND</text>
<text x="83.8" y="97.4">3.3V</text>
<text x="83.8" y="135.5">5V</text>
<text x="177.3" y="143.2">1.2V</text>
<text x="96.5" y="145.7">3.3V</text>
<text x="64.9" y="155.9">PG_U3</text>
<text x="107.9" y="155.9">SCL</text>
<text x="44.4" y="160.9">INTR</text>
<text x="96.5" y="158.4">SDA</text>
<text x="44.4" y="163.5">SYNC_IN</text>
<text x="44.4" y="166">XSHUT</text>
<text x="68.6" y="164.8">5V</text>
<text x="44.4" y="173.6">GND</text>
<text x="44.4" y="168.6">GND</text>
<text x="44.4" y="171.1">AP_CLK</text>
<text x="44.4" y="176.2">SCL</text>
<text x="44.4" y="178.7">GND</text>
<text x="44.4" y="181.3">SDA</text>
<text x="44.4" y="183.8">GND</text>
<text x="54.7" y="185.1">PG_U2</text>
</g>
<g font-size="1.8" fill="#009600">
<text x="133.3" y="47.9">GND 1</text>
<text x="25.4" y="119">5V</text>
<text x="97.8" y="169.8">5V</text>
</g>
<g font-size="1.8" fill="#a90000">
<text x="137.1" y="42.9">16</text>
<text x="172.7" y="42.9">15</text>
<text x="137.7" y="50.5">2</text>
<text x="137.7" y="53.1">7</text>
<text x="137.7" y="55.6">8</text>
<text x="137.7" y="60.7">3</text>
<text x="137.7" y="63.2">4</text>
<text x="137.7" y="65.8">5</text>
<text x="172.7" y="65.8">12</text>
<text x="172.7" y="63.2">13</text>
<text x="172.7" y="60.7">14</text>
<text x="137.7" y="68.3">6</text>
<text x="172.7" y="68.3">11</text>
<text x="137.7" y="73.4">9</text>
<text x="172.7" y="75.9">10</text>
<text x="172.7" y="73.4">17</text>
<text x="22.8" y="119.1">2</text>
<text x="22.8" y="121.7">1</text>
<text x="130.1" y="145.8">7</text>
<text x="160.6" y="145.8">2</text>
<text x="76.8" y="156">1</text>
<text x="83.6" y="153.1" transform="rotate(-90 83.6 153.1)">3</text>
<text x="130.1" y="156">6</text>
<text x="130.1" y="150.9">8</text>
<text x="160.6" y="156">3</text>
<text x="83.6" y="160.7" transform="rotate(-90 83.6 160.7)">2</text>
<text x="130.1" y="158.5">5</text>
<text x="160.6" y="158.5">4</text>
<text x="130.1" y="163.6">1</text>
<text x="61.5" y="185.2">1</text>
<text x="68.3" y="182.3" transform="rotate(-90 68.3 182.3)">3</text>
</g>
<g font-size="1.8" fill="#989898">
<text x="26.1" y="135.5">J4</text>
<text x="41.9" y="135.5">R16</text>
<text x="17.8" y="138">Conn_01x02_Socket</text>
<text x="29.1" y="139.4">2</text>
<text x="41.9" y="138">33</text>
<text x="49.5" y="141.8">Cables</text>
<text x="49.5" y="139.3">H1</text>
<text x="57.1" y="141.8">26AWG,</text>
<text x="65.1" y="141.8">14ks</text>
<text x="12.6" y="190.9">Conn_01x12_Socket</text>
<text x="20.9" y="188.3">J3</text>
</g>
<g font-size="1.8" fill="#aaa">
<text x="29.1" y="142">1</text>
<text x="19.6" y="156">12</text>
<text x="19.6" y="161">10</text>
<text x="19.6" y="158.5">11</text>
<text x="20.2" y="166.1">8</text>
<text x="20.2" y="163.6">9</text>
<text x="20.2" y="173.7">5</text>
<text x="20.2" y="171.2">6</text>
<text x="20.2" y="168.7">7</text>
<text x="20.2" y="178.8">3</text>
<text x="20.2" y="176.3">4</text>
<text x="20.2" y="183.9">1</text>
<text x="20.2" y="181.4">2</text>
</g>
<g font-size="1.4" fill="#006464">
<text x="67.7" y="29.9">SW</text>
<text x="46.7" y="35">EN</text>
<text x="67.8" y="35">PG</text>
<text x="46.7" y="37.6">FB</text>
<text x="46.7" y="40.1">VIN</text>
<text x="66.8" y="47.7">GND</text>
<text x="227.4" y="76.9">AVDD</text>
<text x="67.7" y="83.3">SW</text>
<text x="224" y="82">VBAT_LDD</text>
<text x="227.2" y="79.5">DVDD</text>
<text x="46.7" y="88.4">EN</text>
<text x="67.8" y="88.4">PG</text>
<text x="224.9" y="84.6">VBAT_RX</text>
<text x="226.7" y="87.1">IOVDD</text>
<text x="46.7" y="90.9">FB</text>
<text x="46.7" y="93.4">VIN</text>
<text x="202.9" y="92.2">XSHUT</text>
<text x="202.9" y="94.7">SYNC_IN</text>
<text x="227.8" y="92.2">INTR</text>
<text x="66.8" y="101.1">GND</text>
<text x="202.9" y="99.8">SDA</text>
<text x="225.8" y="99.8">DATA_N</text>
<text x="225.8" y="97.3">DATA_P</text>
<text x="202.9" y="102.3">SCL</text>
<text x="202.9" y="107.4">AP_CLK</text>
<text x="226.4" y="107.4">CLK_N</text>
<text x="226.5" y="104.9">CLK_P</text>
<text x="202.9" y="117.6">RSVD2</text>
<text x="202.9" y="115">RSVD1</text>
<text x="222.2" y="117.6">VSS_DRIVER</text>
<text x="228.3" y="115">VSS</text>
<text x="36.2" y="159.5">11</text>
<text x="36.2" y="156.9">12</text>
<text x="36.2" y="162">10</text>
<text x="37.1" y="167.1">8</text>
<text x="37.1" y="164.6">9</text>
<text x="37.1" y="172.2">6</text>
<text x="37.1" y="169.6">7</text>
<text x="37.1" y="179.8">3</text>
<text x="37.1" y="177.3">4</text>
<text x="37.1" y="174.7">5</text>
<text x="37.1" y="184.9">1</text>
<text x="37.1" y="182.3">2</text>
</g>
<g font-size="1.4" fill="#a90000">
<text x="73" y="29">4</text>
<text x="42.6" y="34">5</text>
<text x="73" y="34">6</text>
<text x="42.6" y="36.6">1</text>
<text x="42.6" y="39.1">3</text>
<text x="73" y="46.7">2</text>
<text x="233.9" y="75.9">E6</text>
<text x="73" y="82.3">4</text>
<text x="233.3" y="78.5">C12</text>
<text x="233.8" y="81">B1</text>
<text x="233.8" y="83.6">D1</text>
<text x="42.6" y="89.9">1</text>
<text x="42.6" y="87.4">5</text>
<text x="73" y="87.4">6</text>
<text x="233.9" y="86.1">E8</text>
<text x="42.6" y="92.5">3</text>
<text x="197.8" y="91.2">B12</text>
<text x="197.8" y="93.7">D12</text>
<text x="233.4" y="91.2">A10</text>
<text x="73" y="100.1">2</text>
<text x="197.9" y="101.3">A11</text>
<text x="197.9" y="98.8">A12</text>
<text x="233.9" y="96.3">A5</text>
<text x="233.9" y="98.8">A6</text>
<text x="197.8" y="106.4">E11</text>
<text x="233.9" y="103.9">A8</text>
<text x="233.9" y="106.4">A9</text>
<text x="197.8" y="116.6">E12</text>
<text x="198.3" y="114">E3</text>
<text x="233.9" y="114">A1</text>
<text x="233.9" y="116.6">A2</text>
<text x="40.8" y="156">12</text>
<text x="40.8" y="161">10</text>
<text x="40.8" y="158.5">11</text>
<text x="41.3" y="166.1">8</text>
<text x="41.3" y="163.6">9</text>
<text x="41.3" y="173.7">5</text>
<text x="41.3" y="171.2">6</text>
<text x="41.3" y="168.7">7</text>
<text x="41.3" y="178.8">3</text>
<text x="41.3" y="176.3">4</text>
<text x="41.3" y="183.9">1</text>
<text x="41.3" y="181.4">2</text>
</g>
</svg>
